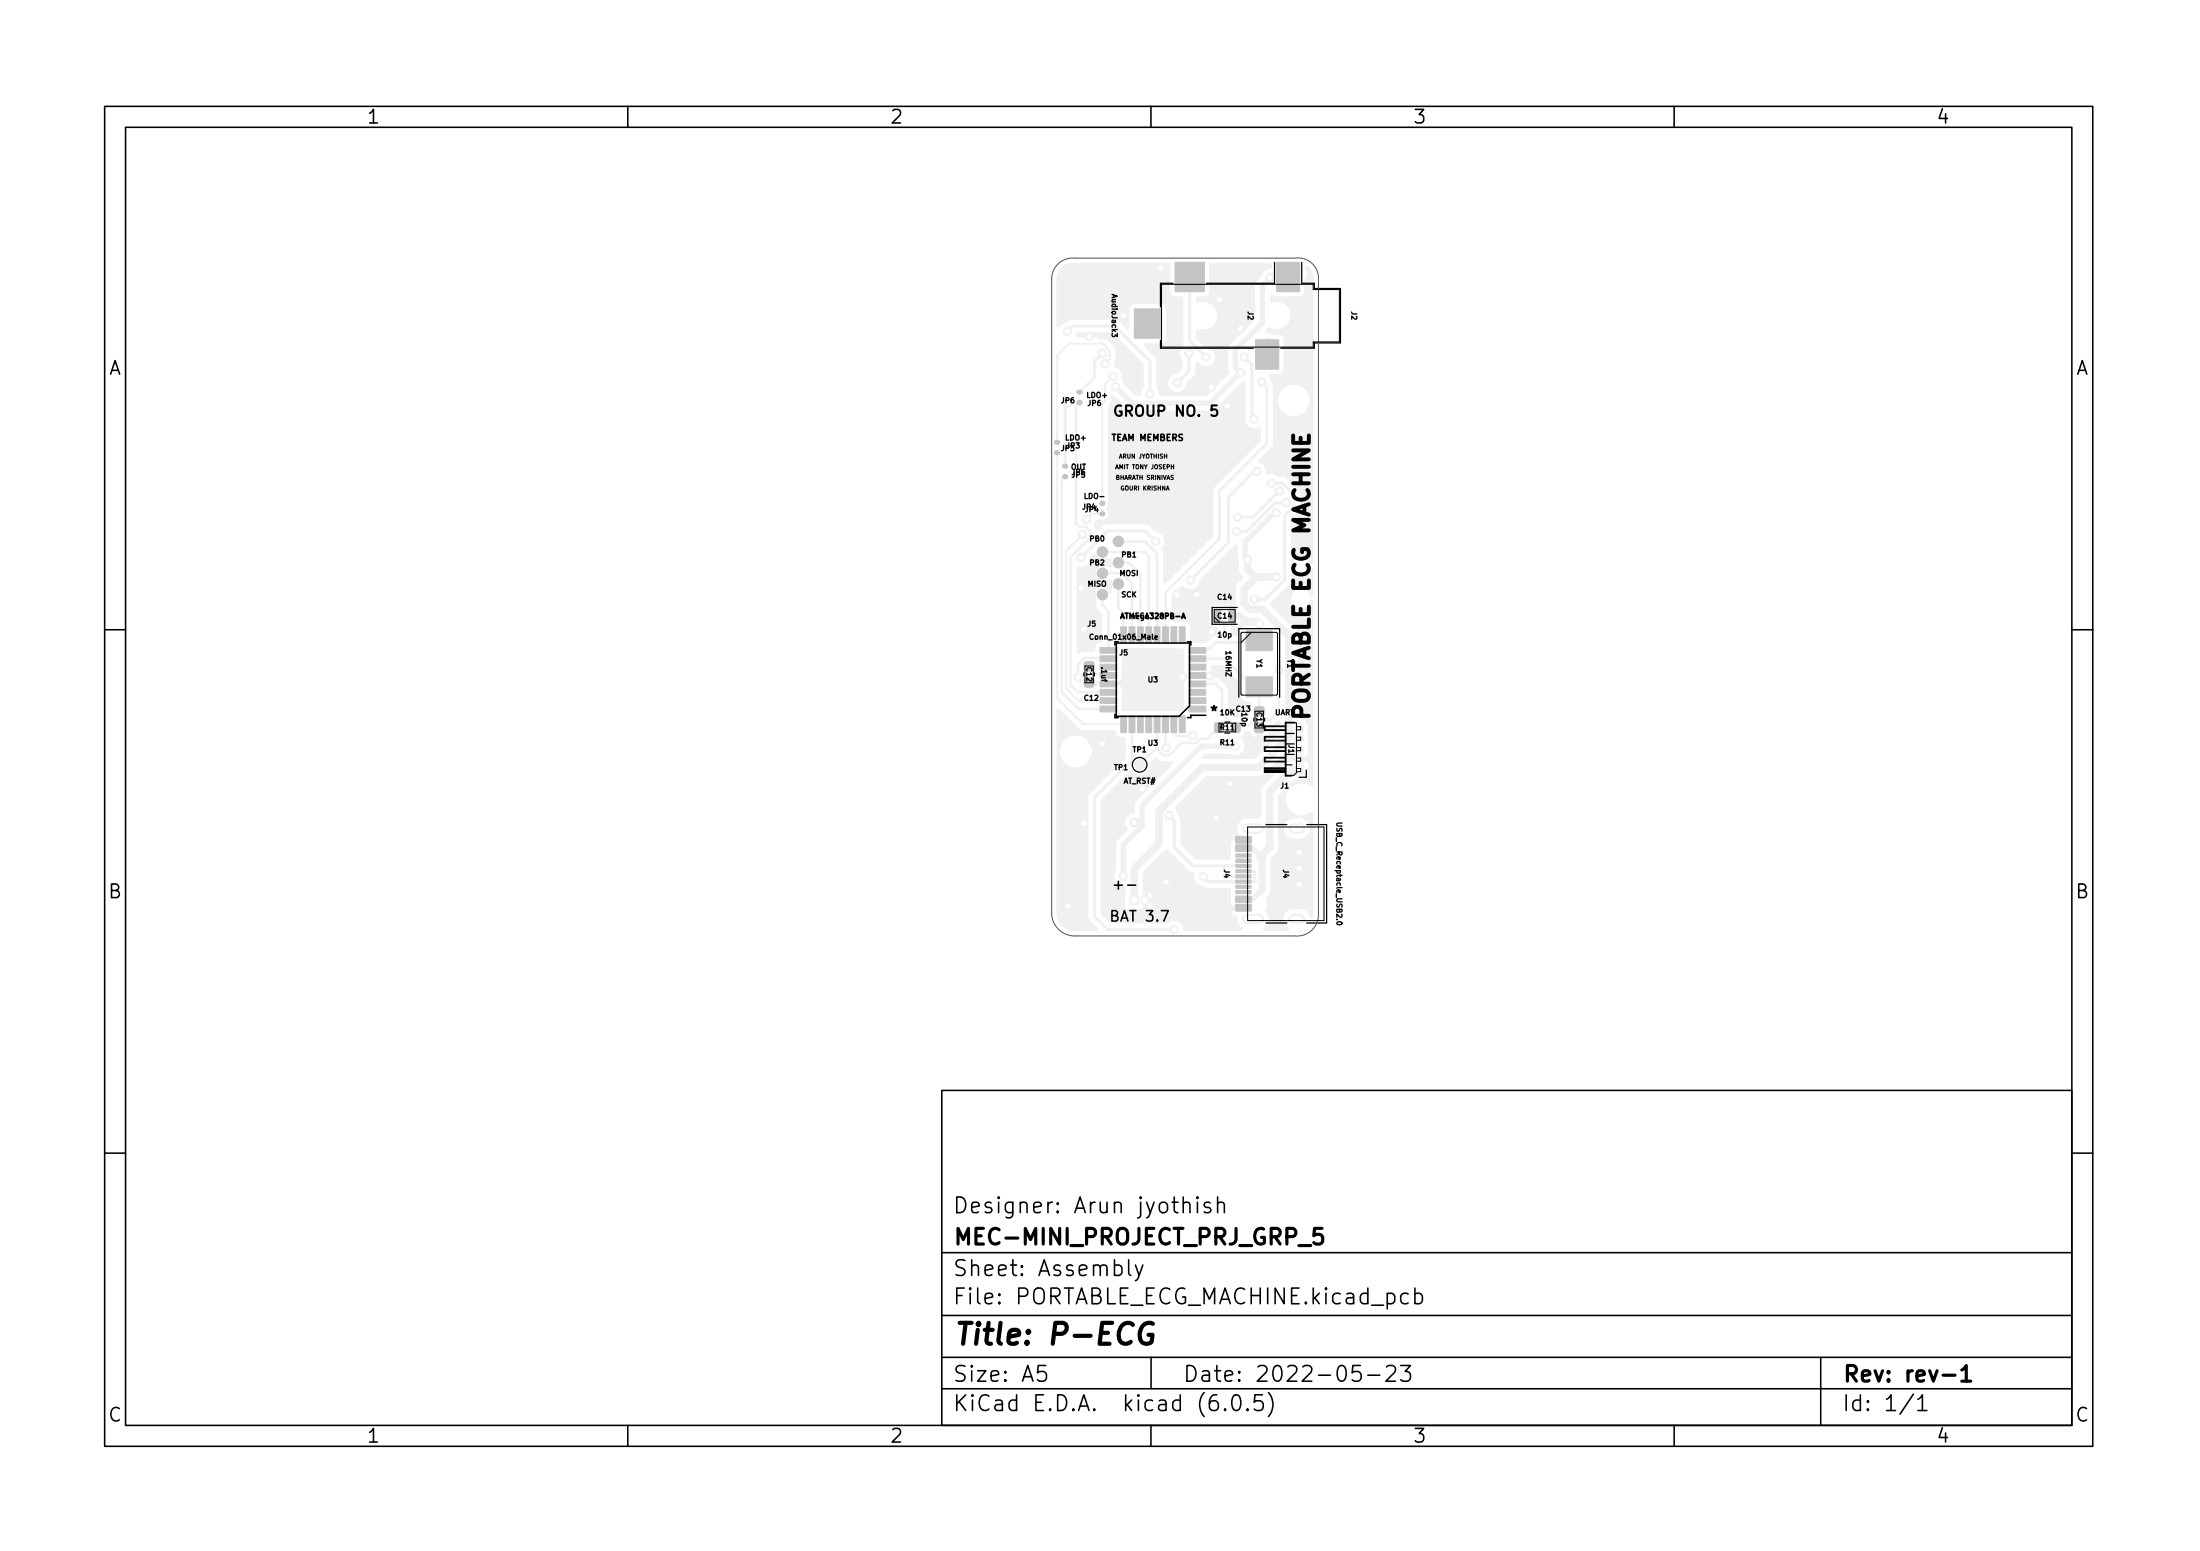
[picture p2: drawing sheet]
<svg xmlns="http://www.w3.org/2000/svg" width="210mm" height="148mm" viewBox="0 0 210 148" stroke-linecap="round" stroke-linejoin="round" font-family="sans-serif">
<g fill="#f0f0f0" stroke="#f0f0f0" stroke-width=".1">
<path d="M108 85.6h.8v.8h-.8z"/>
<path d="M118.1 86.4h1.5v.6h-1.5z"/>
<path d="M118.1 85.6h1.5v.6h-1.5z"/>
<path d="M118.1 84.6h1.5v.3h-1.5z"/>
<path d="M118.1 83.6h1.5v.3h-1.5z"/>
<path d="M118.1 83.1h1.5v.3h-1.5z"/>
<path d="M118.1 82.1h1.5v.3h-1.5z"/>
<path d="M118.1 80.7h1.5v.6h-1.5z"/>
<path d="M118.1 79.9h1.5v.6h-1.5z"/>
<path d="M118.1 81.6h1.5v.3h-1.5z"/>
<path d="M118.1 82.6h1.5v.3h-1.5z"/>
<path d="M118.1 84.1h1.5v.3h-1.5z"/>
<path d="M118.1 85.1h1.5v.3h-1.5z"/>
<path d="M119.1 60.3h2.5v1.9h-2.5z"/>
<path d="M119.1 64.7h2.5v1.9h-2.5z"/>
<path d="M123.7 73.1h.9v.9h-.9z"/>
<path d="M103.7 64.8l.1-.1 .7 .1 .1 .2-.1 .6h-.2h-.6l-.1-.2z"/>
<path d="M103.7 63.3l.1-.1 .7 .1 .1 .1-.1 .6-.2 .1-.6-.1-.1-.1z"/>
<path d="M117.8 69.1h.7v.8h-.7z"/>
<path d="M116.1 69.1h.7v.8h-.7z"/>
<path d="M119.9 67.6l.2-.1 .7 .1v.1v.6l-.2 .1-.7-.1v-.1z"/>
<path d="M119.9 69.1h.2h.7v.2v.6l-.2 .1-.7-.1v-.2z"/>
<path d="M113.6 67.5h1.6v.5h-1.6z"/>
<path d="M113.6 66.7h1.6v.5h-1.6z"/>
<path d="M113.6 65.9h1.6v.5h-1.6z"/>
<path d="M113.6 65.1h1.6v.5h-1.6z"/>
<path d="M113.6 64.3h1.6v.5h-1.6z"/>
<path d="M113.6 63.5h1.6v.5h-1.6z"/>
<path d="M113.6 62.7h1.6v.5h-1.6z"/>
<path d="M113.6 61.9h1.6v.5h-1.6z"/>
<path d="M112.7 59.9h.6v1.6h-.6z"/>
<path d="M111.9 59.9h.6v1.6h-.6z"/>
<path d="M111.1 59.9h.6v1.6h-.6z"/>
<path d="M110.3 59.9h.6v1.6h-.6z"/>
<path d="M109.5 59.9h.6v1.6h-.6z"/>
<path d="M108.7 59.9h.6v1.6h-.6z"/>
<path d="M107.9 59.9h.6v1.6h-.6z"/>
<path d="M107.1 59.9h.6v1.6h-.6z"/>
<path d="M105.1 61.9h1.6v.5h-1.6z"/>
<path d="M105.1 62.7h1.6v.5h-1.6z"/>
<path d="M105.1 63.5h1.6v.5h-1.6z"/>
<path d="M105.1 64.3h1.6v.5h-1.6z"/>
<path d="M105.1 65.1h1.6v.5h-1.6z"/>
<path d="M105.1 65.9h1.6v.5h-1.6z"/>
<path d="M105.1 66.7h1.6v.5h-1.6z"/>
<path d="M105.1 67.5h1.6v.5h-1.6z"/>
<path d="M107.1 68.4h.6v1.6h-.6z"/>
<path d="M107.9 68.4h.6v1.6h-.6z"/>
<path d="M108.7 68.4h.6v1.6h-.6z"/>
<path d="M109.5 68.4h.6v1.6h-.6z"/>
<path d="M110.3 68.4h.6v1.6h-.6z"/>
<path d="M111.1 68.4h.6v1.6h-.6z"/>
<path d="M111.9 68.4h.6v1.6h-.6z"/>
<path d="M112.7 68.4h.6v1.6h-.6z"/>
<path d="M116 58.3h.6v1.1h-.6z"/>
<path d="M117.4 58.3h.6v1.1h-.6z"/>
<path d="M120 32.5h2.2v2.8h-2.2z"/>
<path d="M122 25.1h2.2v2.8h-2.2z"/>
<path d="M112.3 25.1h2.8v2.8h-2.8z"/>
<path d="M108.4 29.5h2.6v2.8h-2.6z"/>
<path d="M101 67.8h.2l1.9 1.8 .3 .2h3.1a.79 .79 0 0 0 .6 .7h.4l.1 .1-.1 1.8-3.4 3.4-.1 .3v11.5l.1 .3 .8 .8v.1l-.1 .1h-2.1a1.67 1.67 0 0 1-1.7-1.7v-15.2a.13 .13 0 0 1 .1-.1 .13 .13 0 0 1 .2 .1 1.56 1.56 0 0 0 2.3 1.1 1.56 1.56 0 0 0 .1-2.6 1.56 1.56 0 0 0-2.4 1l-.1 .2h-.2z"/>
<path d="M123.5 54.9l.1-.1 .5 .3h.5l.4-.2 .3-.5h.2v2.5a.25 .25 0 0 1-.3-.2l-.5-.4-.7-.1-.4 .4-.2 .5v.4l.2 .3 .5 .3 .7-.1 .3-.3 .2-.3h.1l.1 .1v17.5l-.1 .1-.7-.3h-.7l-.6 .4-.5 .6a1.6 1.6 0 0 0 1.3 2.1v.2l-1 .1a1.01 1.01 0 0 0-.6 1.1 1.01 1.01 0 0 0 1 .9h.7l.4-.1a1.03 1.03 0 0 0 .5-1.1 1.03 1.03 0 0 0-.8-.9v-.2h.4l.6-.3 .1 .1v9.9a.13 .13 0 0 1-.1 .1 .13 .13 0 0 1-.2-.1l-.1-.4-.5-.3-1-.1a1.01 1.01 0 0 0-.9 .7 1.01 1.01 0 0 0 .4 1.1l.1 .2-.1 .1h-2.3v-.2l.2-.2a1.01 1.01 0 0 0 0-1.4l-.1-.2 .2-.6-.1-.5 .4-.4 .1-.4v-2.9l.5-.6 .2-.5v-5l1.5-1.5h1l.3-.3v-1.4l-.3-.2a.17 .17 0 0 1-.2-.2 .17 .17 0 0 1 .3-.1h.2v-.3a1.15 1.15 0 0 0 0-1l.1-.2v-.5a.43 .43 0 0 1 0-.5v-.4l-.2-.4-.3-.2-.5-.2-.1-.1v-8l-.2-.4-2.4-2.3 .1-.2 1.8-1.8 .1-.3z"/>
<path d="M105.3 76.4l2.7-2.7h.2a1.04 1.04 0 0 0 1.2 .3 1.04 1.04 0 0 0 .6-1.1l.5-.5 .5 .4h.8a.2 .2 0 0 1 .2 0 .2 .2 0 0 1 .1 .2l-3.5 3.4-.2 .4v.8l-.4 .2a.91 .91 0 0 0-.3 1.3v.2l-.9 .9-.2 .3v2.7a.92 .92 0 0 0 0 1 .92 .92 0 0 0 .9 .4v.1v.8v1.2l.4 .2h1.2l.2-.4v-3.2l2.1-2.1a.24 .24 0 0 1 .3 .2l1.9 1.8 .5 .2a1.1 1.1 0 0 0 .8 1.2l.5 .3h2.1l.1 .9h-7.3l-.3-.5-.3-.2v.6l7.9 .1v.5h-7.9v.6l.3-.2 .3-.4h7.3v.2l.5 .3v.2h-.5v.1a.67 .67 0 0 0 .6 .5 1.23 1.23 0 0 0 .6 1.2l-.2 .1h-5.4a.94 .94 0 0 0-1.4-.9l-.3 .2h-5.3l-.9-.9z"/>
<path d="M112.4 77.1l2.9-2.9 5.3-.1 .3-.2 2.1-2.1a.29 .29 0 0 1 .3 .4v.1h.3a.17 .17 0 0 1 .2 .1 .17 .17 0 0 1-.2 .2l-.5 .2-.3 .1-2.2 2.3-.1 .4v2.5l-1.7 .1a1.05 1.05 0 0 0-.6 1.1 .67 .67 0 0 0-.6 .7h.4a.13 .13 0 0 1 .1 .1 .13 .13 0 0 1-.1 .1l-.4 .3-.1 1.5h-3.3l-1.3-1.3v-2.4l-.6-1.1z"/>
<path d="M115.1 72.1l2.4-.1 .4 .2a.91 .91 0 0 0 1-.5 .91 .91 0 0 0-.2-1.1l-.1-.2 .3-.2 .2-.3a.32 .32 0 0 1 .4 .3l.3 .2 .3 .1v-1.1h1.4l.6-.5h.2v.9h-1.7v.7a.72 .72 0 0 0 .7-.7h1v.2l-2.4 2.4-4.9 .1-.1-.2z"/>
<path d="M115.8 63.6h1l1.8 1.7v1.5l.2 .2 .7 .1-.1 .5v.7l-.3 .3h-.4l-.6-.1-.6-.6-.1-2-.1-.3-.8-.8-.9-.1a.17 .17 0 0 1-.1-.1 .17 .17 0 0 1 .1-.2l.1-.1z"/>
<path d="M107.3 62h5.8v.1v2.2a.26 .26 0 0 1 .3 .2 .26 .26 0 0 1-.2 .3l-.1 2.9-.1 .2h-5.7l-.1-.2v-2.1a.26 .26 0 0 1-.2-.2 .26 .26 0 0 1 .2-.3z"/>
<path d="M103.9 65l.6-.1 .2 .2a.19 .19 0 0 1 .2 .3 .19 .19 0 0 1-.3 .1l-.7-.1-.1-.3z"/>
<path d="M103 54.2v-.1a.95 .95 0 0 0 1.2-.7l.1-.2 .2-.2h.2a.71 .71 0 0 0 .9 .4h.6v.6l-.1 .1h-.5a.7 .7 0 0 0-.9 .7 .7 .7 0 0 0 .9 .6h.5l.1 .1v1v.1l-.2-.1a.71 .71 0 0 0-1-.3 .71 .71 0 0 0-.3 .9l.1 1 .5 .6v2.6a.81 .81 0 0 0-.7 .5v.4h-1.1l-.4 .3-.1-.1z"/>
<path d="M112.1 56.8l.9-.8 .7 .3h.4l.3-.2 .2-.3 .1-.4 3.3-3.3a.13 .13 0 0 1 .1-.1 .13 .13 0 0 1 .1 .2v1.1l.2 .5v.7l.3 .7-.5 .5-.1 .4-.1 2.5h.6l.3 .3 .4 .1 1 .1 .4 .3h-2.1l-.1-.3h-.5v.8l.4-.1 .2-.4h2.1l.1 .3h-.1l-1.7 .1-.4 .2-.1 .7h-.7l-.1-.1v-1.1l-.2-.5v-1.2h-.2a.39 .39 0 0 1-.5 0h-.9l-.3 .2-.1 1.4a.6 .6 0 0 0 .8 .5l.1 .1v.6l-.5 .2-.6 .5h-1.5v-.1v-1.4l-.2-.3-.2-.1-1.4-.1z"/>
<path d="M106.2 37.9h.3l1.2 1.2 .3 .2h7.8l.4-.3 2.5-2.5h.2l.1 .1v3.1a.96 .96 0 0 0 .3 1 .96 .96 0 0 0 1.1 .1v.2v1.1l-4.5 4.5v4.6l-4.5 4.5-.2-.1v-2.7l-.1-.5a.95 .95 0 0 0 .2-1 .95 .95 0 0 0-.9-.6l-.6-.6-.3-.1-3.7-.1-.3 .2-.3 .3a.26 .26 0 0 1-.3 .1 .26 .26 0 0 1-.2-.3l-.1-.2 .3-.4a.98 .98 0 0 0 .9-.2 .76 .76 0 0 0 0-.9l.2-.5v-9.3l.2-.4z"/>
<path d="M121.5 28.2h.1l.4 .2 2.5-.1 .2-.3v-1.2a.96 .96 0 0 0 0-1.2 .13 .13 0 0 1 .1-.1 .13 .13 0 0 1 .1-.1 1.45 1.45 0 0 1 .6 1.3v11.6h-.3a1.57 1.57 0 0 0-1.7-1.6h-.1a1.56 1.56 0 0 0-1.3 1.7 1.56 1.56 0 0 0 1.6 1.4 1.56 1.56 0 0 0 1.5-1.5h.3v15.6a.25 .25 0 0 1-.3-.2l-.3-.3-.4-.2h-.5l-.4 .3-.2-.1v-3.8l.8-.8 .1-.3v-1.3l-.1-.3-1.3-1.3-.7-.1-.6-.2h-.4l-.2-.1a1.06 1.06 0 0 0-.7-1.1l.1-.1 1.2-1.2 .1-.3v-5.6l-.4-1.1 1.2-.1 .2-.4v-3.1l-.4-.2h-.6l-.4-.2a.2 .2 0 0 1-.2 0 .2 .2 0 0 1-.1-.3l.3-.2 .5 .2h.3a1.38 1.38 0 0 0 1.2-1.7 1.38 1.38 0 0 0-1.8-.9l-.1-.1z"/>
<path d="M102.9 31.8h3.3l3 2.9v2.3l-.3 .7h-.4l-1-.9-.1-.2a.62 .62 0 0 1-.1-.7 .9 .9 0 0 0-.7-.8l-.1-.2 .2-.6-.1-1-.6-.8-.3-.1h-.6l-.6-.3-.4 .1h-1.2l-.1-.1z"/>
<path d="M101.4 25.6a1.55 1.55 0 0 1 1.4-.4h8.9l.1 .1 .1 2.8 .3 .3h.7l.1 .1 .1 4.5a.95 .95 0 0 0-.1 1.4v.8l-.6 .5a.92 .92 0 0 0-.8 1 .92 .92 0 0 0 1 .8 .92 .92 0 0 0 .9-.9l.7-.9 .1-1a.13 .13 0 0 1 .1-.1 .13 .13 0 0 1 .1 .1 .92 .92 0 0 0 1.6-.2 .92 .92 0 0 0-.8-1.3l-.9-1v-.7h.7a1.38 1.38 0 0 0 1.2-1.7 1.38 1.38 0 0 0-1.9-.9v-.1v-.4h.8l.3-.2 .1-.2 .1-2.8h5.7l.1 .1-.1 .3a.99 .99 0 0 0-.9 .8l-.4 .4-.2 .3v3.4l-2.4 2.4-.2 .3v2l.1 .5-2 2-4.5 .1-.1-.1-.1-.4-.1-.3-.1-2.7-.1-.2-1.1-1.1 .2-.2h1.6l.4-.2v-3.1l-.1-.4-.3-.1-2.9 .1-.3 .3v1.9l-.1 .1h-.1l-.7-.8-.4-.1h-4.2l-.8 .4-.4 .3h-.1l-.1-.1v-4.5l.2-.6z"/>
<circle cx="109.4" cy="86" r=".42"/>
<circle cx="124.2" cy="72.6" r=".42"/>
<circle cx="124.2" cy="71.6" r=".42"/>
<circle cx="124.2" cy="70.6" r=".42"/>
<circle cx="124.2" cy="69.6" r=".42"/>
<circle cx="105.4" cy="56.8" r=".5"/>
<circle cx="106.9" cy="55.8" r=".5"/>
<circle cx="105.4" cy="54.8" r=".5"/>
<circle cx="106.9" cy="53.8" r=".5"/>
<circle cx="105.4" cy="52.7" r=".5"/>
<circle cx="106.9" cy="51.7" r=".5"/>
<circle cx="108.9" cy="73.1" r=".5"/>
<circle cx="104.1" cy="32.1" r=".4"/>
<circle cx="120.3" cy="59.6" r=".4"/>
<circle cx="116.3" cy="78.1" r=".4"/>
<circle cx="115.8" cy="37" r=".4"/>
<circle cx="103.3" cy="56.2" r=".4"/>
<circle cx="122.1" cy="69.5" r=".4"/>
<circle cx="112.5" cy="56.8" r=".4"/>
<circle cx="124.2" cy="81.4" r=".4"/>
<circle cx="118.6" cy="31.4" r=".4"/>
<circle cx="110.9" cy="25.6" r=".4"/>
<circle cx="116.5" cy="28.6" r=".4"/>
<circle cx="107.4" cy="30.1" r=".4"/>
<circle cx="113" cy="64.7" r=".4"/>
<circle cx="115.6" cy="64.6" r=".4"/>
<circle cx="124.2" cy="84.5" r=".4"/>
<circle cx="124.2" cy="83" r=".4"/>
<circle cx="117.6" cy="74.8" r=".4"/>
<circle cx="117.3" cy="38.8" r=".4"/>
<circle cx="103.6" cy="60.1" r=".4"/>
<circle cx="102.1" cy="86.5" r=".4"/>
<circle cx="114.4" cy="56.8" r=".4"/>
<circle cx="105.4" cy="71" r=".4"/>
<circle cx="103.6" cy="78.6" r=".4"/>
<circle cx="111.5" cy="84.2" r=".4"/>
<circle cx="109.2" cy="75.3" r=".4"/>
<circle cx="115.8" cy="60.4" r=".4"/>
<circle cx="118.6" cy="35.6" r=".4"/>
<circle cx="121.4" cy="26.5" r=".4"/>
<circle cx="106.6" cy="36.9" r=".4"/>
<circle cx="111.7" cy="77.9" r=".4"/>
<circle cx="115" cy="83.7" r=".4"/>
<circle cx="122.2" cy="64" r=".4"/>
<circle cx="119.2" cy="53.5" r=".4"/>
<circle cx="122" cy="49" r=".4"/>
<circle cx="122" cy="55.1" r=".4"/>
<circle cx="105.3" cy="33.8" r=".4"/>
<circle cx="102.1" cy="38.5" r=".4"/>
<circle cx="124" cy="26.2" r=".4"/>
<circle cx="103" cy="64.7" r=".4"/>
<circle cx="121.1" cy="32.7" r=".4"/>
<circle cx="115.3" cy="34.1" r=".4"/>
<circle cx="118.9" cy="34.1" r=".4"/>
<circle cx="119.8" cy="40" r=".4"/>
<circle cx="113.6" cy="33.7" r=".4"/>
<circle cx="112.5" cy="36.6" r=".4"/>
<circle cx="107.4" cy="83.7" r=".4"/>
<circle cx="108.4" cy="78.6" r=".4"/>
<circle cx="118.1" cy="71.3" r=".4"/>
<circle cx="103.3" cy="53.3" r=".4"/>
<circle cx="110.4" cy="51.7" r=".4"/>
<circle cx="109.9" cy="37.6" r=".4"/>
<circle cx="102" cy="31.7" r=".4"/>
<circle cx="111.5" cy="71.4" r=".4"/>
<circle cx="114" cy="70.3" r=".4"/>
<circle cx="112.2" cy="88.8" r=".4"/>
<circle cx="120.6" cy="36.5" r=".4"/>
<circle cx="122.3" cy="46.9" r=".4"/>
<circle cx="118.3" cy="49.4" r=".4"/>
<circle cx="118.2" cy="50.8" r=".4"/>
<circle cx="122.9" cy="48" r=".4"/>
<circle cx="119.9" cy="57.3" r=".4"/>
<circle cx="121.5" cy="46.2" r=".4"/>
<circle cx="113.8" cy="55.4" r=".4"/>
<circle cx="120.1" cy="45" r=".4"/>
<circle cx="103.8" cy="49.6" r=".4"/>
<circle cx="103.5" cy="51.1" r=".4"/>
<circle cx="105.6" cy="34.7" r=".4"/>
<circle cx="106.4" cy="36" r=".4"/>
</g>
<path d="M119.2 79.2h1.1M123.6 79.2h.6M119.2 87.8h1.1M123.6 87.8h.6" fill="none" stroke="#f0f0f0" stroke-width="1"/>
<g fill="none" stroke="#f0f0f0" stroke-width=".5">
<path d="M103.1 37.5h.1M103.1 38.5h.1M121.4 26.5l-.7 .8v3.5l-2.6 2.6v1.7l.5 .5-2.9 2.9h-7.5l-1.6-1.6M101 42.2h.1M101 43.2h.1M101.7 45.5h.1M101.7 44.5h.1M105.3 49.1h.1M105.3 48.1h.1M120 55.1h2M122 49h-.2l-2.8 2.8v1.4l.2 .3M109.2 78.4h-.6l-.2 .2"/>
<path d="M117.8 79.4l.8 .8h.2M118.1 71.3h-3.3l-5.6 5.6v2l-1.8 1.8v3M118.8 86.7h-.9l-.3 .3M119.7 81l.7 .8M120.4 85.2l-.7 .7"/>
</g>
<path d="M119.2 53.5v.9l.8 .7h2M120 55.1l-1.1 1.2v1.3l.6 .6h1.1l2.6 2.5v9.7l-2.9 2.9h-5.4l-4.1 4.2v3.1l-2.4 2.4v2.8M124.2 73.6h-.8l-2 2v5.3l-1 1M120.4 81.8l.2 .2v3l-.2 .2" fill="none" stroke="#f0f0f0" stroke-width=".7"/>
<g fill="none" stroke="#f0f0f0" stroke-width=".3">
<path d="M102 31.7l.5-.6h4l3.4 3.4v3.1M102.1 38.5l-.3 .3v5.7M113.6 33.7v1.8l-1.1 1.1M113.7 26.5v6.1l1.6 1.5M118.9 34.1l.8 .8v5l.1 .1M101.8 44.5h.1M105.6 51h.1M110.4 51.7l-1-1h-3.5l-2.6 2.6M117 59.5v1.9M120.1 45h-.2l-2.5 2.5v4.3l-3.6 3.6M121.5 46.2h1.1l1.1 1.1M122.3 46.9l-2.5 2.5h-1.5"/>
<path d="M122.9 48h-1l-2.8 2.8h-.9M123.7 48.4l-.9 .9v6.1l-1.9 1.9h-1M111.7 77.9l.5 .5v2.5l1.8 1.8h4.8M120.3 61.2l-.1 .2h-4l-.7 .6h-1l-.1 .1M115 83.7l.5 .5h4.4M117 83.7h1.8M117.1 82.7v1M118.8 85.9h.9M118.8 81h.9M118.8 83.2h1.1M119.9 83.2h.1M119.9 84.2h.1"/>
<path d="M119.9 83.2v1"/>
</g>
<g fill="none" stroke="#f0f0f0" stroke-width=".25">
<path d="M103.2 38.5l-.4 .3v11.2l.4 .3h.6l.4 .5v.6l-1.9 1.8v12.2l.7 .7h2.9M105.3 33.8l-.7 .7v1.5l-1.5 1.5M120.6 36.5l.5 .5v5.4l-4.6 4.5v4.6l-5.1 5.1v4.1M101.8 45.5l-.3 .4v20.2l1.6 1.6h2.8M105.4 56.8v1l.5 .6v3.7M105.4 54.8h1.8l1 1v4.9M105.4 52.7h4l.4 .4v7.6M106.9 51.7h2.5l1.2 1.2v7.8M106.9 55.8v2.3l.5 .5v2.1M106.9 53.8h1l1.1 1v5.9M116.3 58.8l.7 .7M104.1 63.6l.9 .9h.9"/>
<path d="M105.9 62.9h-2.3l-.6 .5v1.3M108.2 69.2v3.4l-3.6 3.6v11.3l1.3 1.3h6.3M110.6 69.2v2.4l.6 .5h.6l1.1-1.1h1.4l.4-.4h.7l1.1-1.1M110.6 71.4l-1.7 1.7M111.4 69.2v2.1l.1 .1M112.2 69.2v.9l.2 .2h1.6M113 64.7h-5.5l-.6 .6h-2l-.1-.1h-.7M114.4 64.5l1.2 .1M114.4 65.3h1.8l.6 .6v2.3l1.3 1.3 .3-.3M114.4 62.9h2.6M117 62.9l2.7 2.7h.6v2.4M122.2 64v3.9l-.8 .8h-1.5l-.5 .5"/>
</g>
<path d="M105.6 34.7l.4-.4v-.8l-.6-.7h-3.2l-1.2 1.1v8.3M106.4 36l-.8 .7v1.6l-.3 .2v9.6M101 43.2v23.5l2.5 2.5h3.9M101 45.1h.1M101 41.7h.1M103.5 51.1l-1.6 1.5v13.2l1.1 1.1h2.9M105.3 49.1h-.9l-.6 .5" fill="none" stroke="#f0f0f0" stroke-width=".2"/>
<g fill="#fff" stroke="#fff" stroke-width=".1">
<circle cx="104.1" cy="32.1" r=".2"/>
<circle cx="120.3" cy="59.6" r=".2"/>
<circle cx="116.3" cy="78.1" r=".2"/>
<circle cx="115.8" cy="37" r=".2"/>
<circle cx="103.3" cy="56.2" r=".2"/>
<circle cx="122.1" cy="69.5" r=".2"/>
<circle cx="112.5" cy="56.8" r=".2"/>
<circle cx="124.2" cy="81.4" r=".2"/>
<circle cx="118.6" cy="31.4" r=".2"/>
<circle cx="110.9" cy="25.6" r=".2"/>
<circle cx="116.5" cy="28.6" r=".2"/>
<circle cx="107.4" cy="30.1" r=".2"/>
<circle cx="113" cy="64.7" r=".2"/>
<circle cx="115.6" cy="64.6" r=".2"/>
<circle cx="124.2" cy="84.5" r=".2"/>
<circle cx="124.2" cy="83" r=".2"/>
<circle cx="117.6" cy="74.8" r=".2"/>
<circle cx="117.3" cy="38.8" r=".2"/>
<circle cx="103.6" cy="60.1" r=".2"/>
<circle cx="102.1" cy="86.5" r=".2"/>
<circle cx="114.4" cy="56.8" r=".2"/>
<circle cx="105.4" cy="71" r=".2"/>
<circle cx="103.6" cy="78.6" r=".2"/>
<circle cx="111.5" cy="84.2" r=".2"/>
<circle cx="109.2" cy="75.3" r=".2"/>
<circle cx="115.8" cy="60.4" r=".2"/>
<circle cx="118.6" cy="35.6" r=".2"/>
<circle cx="121.4" cy="26.5" r=".2"/>
<circle cx="106.6" cy="36.9" r=".2"/>
<circle cx="111.7" cy="77.9" r=".2"/>
<circle cx="115" cy="83.7" r=".2"/>
<circle cx="122.2" cy="64" r=".2"/>
<circle cx="119.2" cy="53.5" r=".2"/>
<circle cx="122" cy="49" r=".2"/>
<circle cx="122" cy="55.1" r=".2"/>
<circle cx="105.3" cy="33.8" r=".2"/>
<circle cx="124" cy="26.2" r=".2"/>
<circle cx="103" cy="64.7" r=".2"/>
<circle cx="121.1" cy="32.7" r=".2"/>
<circle cx="115.3" cy="34.1" r=".2"/>
<circle cx="118.9" cy="34.1" r=".2"/>
<circle cx="119.8" cy="40" r=".2"/>
<circle cx="113.6" cy="33.7" r=".2"/>
<circle cx="112.5" cy="36.6" r=".2"/>
<circle cx="107.4" cy="83.7" r=".2"/>
<circle cx="108.4" cy="78.6" r=".2"/>
<circle cx="118.1" cy="71.3" r=".2"/>
<circle cx="103.3" cy="53.3" r=".2"/>
<circle cx="110.4" cy="51.7" r=".2"/>
<circle cx="109.9" cy="37.6" r=".2"/>
<circle cx="102" cy="31.7" r=".2"/>
<circle cx="111.5" cy="71.4" r=".2"/>
<circle cx="114" cy="70.3" r=".2"/>
<circle cx="112.2" cy="88.8" r=".2"/>
<circle cx="120.6" cy="36.5" r=".2"/>
<circle cx="122.3" cy="46.9" r=".2"/>
<circle cx="118.3" cy="49.4" r=".2"/>
<circle cx="118.2" cy="50.8" r=".2"/>
<circle cx="122.9" cy="48" r=".2"/>
<circle cx="119.9" cy="57.3" r=".2"/>
<circle cx="121.5" cy="46.2" r=".2"/>
<circle cx="113.8" cy="55.4" r=".2"/>
<circle cx="120.1" cy="45" r=".2"/>
<circle cx="103.8" cy="49.6" r=".2"/>
<circle cx="103.5" cy="51.1" r=".2"/>
<circle cx="105.6" cy="34.7" r=".2"/>
<circle cx="106.4" cy="36" r=".2"/>
<circle cx="102.8" cy="71.8" r="1.05"/>
<circle cx="102.8" cy="34.7" r="1.05"/>
<circle cx="124.4" cy="76.4" r="1.05"/>
<circle cx="123.6" cy="38.3" r="1.05"/>
<circle cx="108.4" cy="86" r=".25"/>
<circle cx="109.4" cy="86" r=".25"/>
<circle cx="120.3" cy="80.6" r=".33"/>
<circle cx="120.3" cy="86.4" r=".33"/>
<circle cx="124.2" cy="73.6" r=".25"/>
<circle cx="124.2" cy="72.6" r=".25"/>
<circle cx="124.2" cy="71.6" r=".25"/>
<circle cx="124.2" cy="70.6" r=".25"/>
<circle cx="124.2" cy="69.6" r=".25"/>
<circle cx="122" cy="30.2" r=".85"/>
<circle cx="115" cy="30.2" r=".85"/>
</g>
<path d="M119.2 79.2h1.1M123.6 79.2h.6M119.2 87.8h1.1M123.6 87.8h.6" fill="none" stroke="#fff" stroke-width=".6"/>
<g fill="#c4c4c4" stroke="#c4c4c4" stroke-width=".1">
<path d="M118.1 86.4h1.5v.6h-1.5z"/>
<path d="M118.1 85.6h1.5v.6h-1.5z"/>
<path d="M118.1 84.6h1.5v.3h-1.5z"/>
<path d="M118.1 83.6h1.5v.3h-1.5z"/>
<path d="M118.1 83.1h1.5v.3h-1.5z"/>
<path d="M118.1 82.1h1.5v.3h-1.5z"/>
<path d="M118.1 80.7h1.5v.6h-1.5z"/>
<path d="M118.1 79.9h1.5v.6h-1.5z"/>
<path d="M118.1 81.6h1.5v.3h-1.5z"/>
<path d="M118.1 82.6h1.5v.3h-1.5z"/>
<path d="M118.1 84.1h1.5v.3h-1.5z"/>
<path d="M118.1 85.1h1.5v.3h-1.5z"/>
<path d="M119.1 60.3h2.5v1.9h-2.5z"/>
<path d="M119.1 64.7h2.5v1.9h-2.5z"/>
<path d="M103.7 64.8l.1-.1 .7 .1 .1 .2-.1 .6h-.2h-.6l-.1-.2z"/>
<path d="M103.7 63.3l.1-.1 .7 .1 .1 .1-.1 .6-.2 .1-.6-.1-.1-.1z"/>
<path d="M117.8 69.1h.7v.8h-.7z"/>
<path d="M116.1 69.1h.7v.8h-.7z"/>
<path d="M119.9 67.6l.2-.1 .7 .1v.1v.6l-.2 .1-.7-.1v-.1z"/>
<path d="M119.9 69.1h.2h.7v.2v.6l-.2 .1-.7-.1v-.2z"/>
<path d="M113.6 67.5h1.6v.5h-1.6z"/>
<path d="M113.6 66.7h1.6v.5h-1.6z"/>
<path d="M113.6 65.9h1.6v.5h-1.6z"/>
<path d="M113.6 65.1h1.6v.5h-1.6z"/>
<path d="M113.6 64.3h1.6v.5h-1.6z"/>
<path d="M113.6 63.5h1.6v.5h-1.6z"/>
<path d="M113.6 62.7h1.6v.5h-1.6z"/>
<path d="M113.6 61.9h1.6v.5h-1.6z"/>
<path d="M112.7 59.9h.6v1.6h-.6z"/>
<path d="M111.9 59.9h.6v1.6h-.6z"/>
<path d="M111.1 59.9h.6v1.6h-.6z"/>
<path d="M110.3 59.9h.6v1.6h-.6z"/>
<path d="M109.5 59.9h.6v1.6h-.6z"/>
<path d="M108.7 59.9h.6v1.6h-.6z"/>
<path d="M107.9 59.9h.6v1.6h-.6z"/>
<path d="M107.1 59.9h.6v1.6h-.6z"/>
<path d="M105.1 61.9h1.6v.5h-1.6z"/>
<path d="M105.1 62.7h1.6v.5h-1.6z"/>
<path d="M105.1 63.5h1.6v.5h-1.6z"/>
<path d="M105.1 64.3h1.6v.5h-1.6z"/>
<path d="M105.1 65.1h1.6v.5h-1.6z"/>
<path d="M105.1 65.9h1.6v.5h-1.6z"/>
<path d="M105.1 66.7h1.6v.5h-1.6z"/>
<path d="M105.1 67.5h1.6v.5h-1.6z"/>
<path d="M107.1 68.4h.6v1.6h-.6z"/>
<path d="M107.9 68.4h.6v1.6h-.6z"/>
<path d="M108.7 68.4h.6v1.6h-.6z"/>
<path d="M109.5 68.4h.6v1.6h-.6z"/>
<path d="M110.3 68.4h.6v1.6h-.6z"/>
<path d="M111.1 68.4h.6v1.6h-.6z"/>
<path d="M111.9 68.4h.6v1.6h-.6z"/>
<path d="M112.7 68.4h.6v1.6h-.6z"/>
<path d="M116 58.3h.6v1.1h-.6z"/>
<path d="M117.4 58.3h.6v1.1h-.6z"/>
<path d="M120 32.5h2.2v2.8h-2.2z"/>
<path d="M122 25.1h2.2v2.8h-2.2z"/>
<path d="M112.3 25.1h2.8v2.8h-2.8z"/>
<path d="M108.4 29.5h2.6v2.8h-2.6z"/>
<circle cx="105.4" cy="56.8" r=".5"/>
<circle cx="106.9" cy="55.8" r=".5"/>
<circle cx="105.4" cy="54.8" r=".5"/>
<circle cx="106.9" cy="53.8" r=".5"/>
<circle cx="105.4" cy="52.7" r=".5"/>
<circle cx="106.9" cy="51.7" r=".5"/>
</g>
<path d="M103.1 37.5h.1M103.1 38.5h.1M101 42.2h.1M101 43.2h.1M101.7 45.5h.1M101.7 44.5h.1M105.3 49.1h.1M105.3 48.1h.1" fill="none" stroke="#c4c4c4" stroke-width=".5"/>
<path d="M104.8 48.4l-.2 .3h.4M128.3 78.6h-.4l-.1 .1 .1 .2h.4M127.8 88.1a.24 .24 0 0 1 .3-.1 .24 .24 0 0 1 .1 .3 .24 .24 0 0 1-.2 .1 .24 .24 0 0 1-.2-.3z" fill="none" stroke="#000" stroke-width=".13"/>
<g fill="none" stroke="#000" stroke-width=".12">
<path d="M110.9 32.5v.8h8.9M112.1 27.1h-1.2v2.2M121.8 25.1v2h-6.5M124.4 25.1v2h1.2v.5h2.5v5.2h-2.5v.5h-3.2M118.2 58h-2.4v1.6h2.4M103.6 64.3v.3M104.6 64.3v.3M117.1 70h.4M117.1 69h.4M118.4 66.6v-6.5h3.9v6.5M119.8 68.6v.3M120.8 73.7h2"/>
<path d="M120.8 73.6h2M120.8 73.5h2M120.9 68.6v.3M121 78.8h2M122.8 73.4h-2v.4h2M122.8 69.4h-2v.4h2M122.8 70.4h-2v.4h2M122.8 71.4h-2v.4h2M122.8 72.4h-2v.4h2M122.8 70.1h.9M122.8 72.1h.9M122.8 73.1h.7"/>
<path d="M122.8 71.1h.9M123.8 69h-1v5.1h.7M124.8 73.6v.7h-.6M124.9 78.8h1.9v9.4h-1.9M121 88.2h2"/>
<circle cx="108.9" cy="73.1" r=".7"/>
</g>
<g fill="none" stroke="#000" stroke-width=".15">
<path d="M10 10.2h190v128h-190zM12 12.2h186v124h-186zM60 10.2v2M110 10.2v2M160 10.2v2M10 60.2h2M106.6 68.2v.4h.3M106.6 61.3v.3M106.7 61.4h7v6l-1 1h-6zM113.5 61.3h.3v.3M115.2 68.3h-1.4v.3h-.3M198 60.2h2"/>
<path d="M10 110.2h2M90 104.2h108v32h-108zM90 119.7h108M113.1 115a.37 .37 0 0 1 .6 .1v.7M114.4 114.3v.1v.1l.1-.1-.1-.1v.2M114.4 114.8v1M115.7 114.9l-.4-.1-.2 .3 .1 .2 .5 .1v.2v.2h-.2h-.4M116.4 115a.37 .37 0 0 1 .6 .1v.7M116.4 114.3v1.5M198 110.2h2M60 136.2v2M90 132.7h108"/>
<path d="M90 129.7h108M90 125.7h108M99.9 130.4h-.7v.8l.2-.2 .5 .1 .1 .2-.1 .5-.2 .1h-.3l-.2-.1M107.9 120.3v1.3l.2 .2M108.5 120.8l.4 1M109.2 120.8l-.5 1.4-.2 .1M110 136.2v2M110 129.7v3M117.1 134.6l.1 .1h-.1h-.1l.1-.1v.1M117.9 133.3a.36 .36 0 0 1 .6 .2 .88 .88 0 0 1-.3 1.2 .38 .38 0 0 1-.4-.2 1.17 1.17 0 0 1 .1-1.2zM119.2 134.6l.1 .1h-.1v-.1v.1M120.7 133.2h-.8v.8l.2-.2 .5 .1 .1 .2v.5l-.3 .1h-.3l-.2-.1"/>
<path d="M121.2 133a1.72 1.72 0 0 1 0 2.3M130 130.4h-.7l-.1 .8 .2-.2 .5 .1 .2 .2-.1 .5-.2 .1h-.4l-.2-.1M130.7 131.4h1.2M132.5 130.6l.2-.2h.4a.41 .41 0 0 1 .2 .7l-.9 .8h1M133.9 130.4h.9l-.5 .6a.41 .41 0 0 1 .5 .3v.4l-.1 .2h-.6l-.2-.1M134.6 123.6l-.4-.1-.3 .3v.5l.1 .2h.2h.4M135.2 123.6l.5-.1 .2 .3v.5l-.1 .2h-.1h-.5M135.2 123v1.5M160 136.2v2M174 129.7v6.5M182.9 133.2l-1.3 1.9M183.3 133.7l.4-.5v1.5"/>
<path d="M183.3 134.7h.9"/>
</g>
<path d="M101.1 25.2a2.01 2.01 0 0 1 1.7-.5h21a1.95 1.95 0 0 1 2.2 2v60.7a2.04 2.04 0 0 1-2.2 2h-21a2.19 2.19 0 0 1-2.3-2.2v-60.5a2.01 2.01 0 0 1 .6-1.5z" fill="none" stroke="#575757" stroke-width=".1"/>
<path d="M126.3 117.3h-.7v.8l.2-.2 .5 .1 .1 .2-.1 .5-.2 .1h-.3l-.2-.1M185.7 131.4h1.1M187.5 130.9l.4-.5v1.5M187.5 131.9h.8" fill="none" stroke="#000" stroke-width=".3"/>
<path d="M110.2 126.5a.86 .86 0 0 0-1.3 .7 .76 .76 0 0 0 .2 .9 .76 .76 0 0 0 .9 .2l.1-.1v-.7h-.3" fill="none" stroke="#000" stroke-width=".4"/>
<g fill="none" stroke="#000" stroke-width=".1">
<path d="M111 27.2h14.5v.5h2.5v5h-2.5v.5h-14.5zM116 58.2h2v1.2h-2zM116 58.9l.5 .5M103.7 63.6v1.6M104.5 63.6v1.6M116.5 69.1h1.6v.8h-1.6M118.7 60.4h3.3l.1 .1v5.8l-.1 .1h-3.3l-.1-.1v-5.8zM119.2 79h7.3v8.9h-7.3zM119.6 60.4l-1 1M119.9 67.9v1.6M120.7 67.9v1.6M122.9 72.4h-2v.3h2"/>
<path d="M122.9 73.4h-2v.3h2M122.9 69.4h-2v.3h2M122.9 69.1h1v4.7l-.2 .3h-.8zM122.9 71.4h-2v.3h2M122.9 70.4h-2v.3h2M123.9 72.4h.4v.3h-.4M123.9 73.4h.4v.3h-.4M123.9 69.4h.4v.3h-.4M123.9 70.4h.4v.3h-.4M123.9 71.4h.4v.3h-.4"/>
</g>
<text font-size="2.8" x="91" y="128.5">Title: P-ECG</text>
<g font-size="2.1">
<text x="125.2" y="68.5" transform="rotate(-90 125.2 68.5)">PORTABLE ECG MACHINE</text>
<text x="91" y="118.9">MEC-MINI_PROJECT_PRJ_GRP_5</text>
<text x="91" y="115.9">Designer: Arun jyothish</text>
<text x="91" y="124.6">File: PORTABLE_ECG_MACHINE.kicad_pcb</text>
<text x="91" y="121.9">Sheet: Assembly</text>
<text x="91" y="134.8">KiCad E.D.A. kicad (6.0.5)</text>
<text x="91" y="132">Size: A5</text>
<text x="113" y="132">Date: 2022-05-23</text>
<text x="176" y="132">Rev: rev-1</text>
<text x="176" y="134.8">Id: 1/1</text>
</g>
<g font-size="1.8">
<text x="35" y="11.8">1</text>
<text x="85" y="11.8">2</text>
<text x="135" y="11.8">3</text>
<text x="185" y="11.8">4</text>
<text x="10.3" y="35.8">A</text>
<text x="198.4" y="35.8">A</text>
<text x="10.3" y="85.8">B</text>
<text x="198.4" y="85.8">B</text>
<text x="10.3" y="135.8">C</text>
<text x="35" y="137.8">1</text>
<text x="85" y="137.8">2</text>
<text x="135" y="137.8">3</text>
<text x="185" y="137.8">4</text>
<text x="198.4" y="135.8">C</text>
</g>
<g font-size="1.4">
<text x="106.9" y="39.8">GROUP NO. 5</text>
<text x="115.8" y="68.5">*</text>
<text x="106.3" y="88">BAT 3.7</text>
<text x="106.5" y="85">+ -</text>
</g>
<text font-size=".8" x="106.2" y="42.1">TEAM MEMBERS</text>
<g font-size=".7">
<text x="106.3" y="28.2" transform="rotate(90 106.3 28.2)">AudioJack3</text>
<text x="119.3" y="29.8" transform="rotate(90 119.3 29.8)">J2</text>
<text x="129.2" y="29.8" transform="rotate(90 129.2 29.8)">J2</text>
<text x="101.4" y="38.5">JP6</text>
<text x="103.9" y="38">LDO+</text>
<text x="104" y="38.8">JP6</text>
<text x="101.4" y="43.1">JP3</text>
<text x="101.9" y="42.1">LDO+</text>
<text x="101.9" y="42.8">JP3</text>
<text x="102.3" y="44.9">OUT</text>
<text x="102.5" y="45.4">JP5</text>
<text x="103.7" y="47.7">LDO-</text>
<text x="103.5" y="48.7">JP4</text>
<text x="104.2" y="51.7">PB0</text>
<text x="107.2" y="53.2">PB1</text>
<text x="104" y="59.8">J5</text>
<text x="104" y="56">MISO</text>
<text x="104.2" y="54">PB2</text>
<text x="107" y="55">MOSI</text>
<text x="107.2" y="57.1">SCK</text>
<text x="107.2" y="59.1">ATMEGA328PB-A</text>
<text x="116.4" y="57.3">C14</text>
<text x="116.4" y="59.1">C14</text>
<text x="103.8" y="63.8" transform="rotate(90 103.8 63.8)">C12</text>
<text x="104.4" y="61.1">Conn_01x06_Male</text>
<text x="105.3" y="63.8" transform="rotate(90 105.3 63.8)">.1uf</text>
<text x="107" y="62.6">J5</text>
<text x="109.7" y="65.2">U3</text>
<text x="116.4" y="60.9">10p</text>
<text x="117.1" y="62.3" transform="rotate(90 117.1 62.3)">16MHZ</text>
<text x="120.1" y="63" transform="rotate(90 120.1 63)">Y1</text>
<text x="123" y="63" transform="rotate(90 123 63)">Y1</text>
<text x="103.7" y="66.9">C12</text>
<text x="108.3" y="71.9">TP1</text>
<text x="109.7" y="71.2">U3</text>
<text x="116.7" y="71.2">R11</text>
<text x="116.7" y="68.3">10K</text>
<text x="116.7" y="69.8">R11</text>
<text x="118.2" y="68">C13</text>
<text x="118.7" y="68.1" transform="rotate(90 118.7 68.1)">10p</text>
<text x="120.1" y="68.1" transform="rotate(90 120.1 68.1)">C13</text>
<text x="121.8" y="68.3">UART</text>
<text x="123.2" y="71.2" transform="rotate(90 123.2 71.2)">J1</text>
<text x="106.5" y="73.6">TP1</text>
<text x="107.4" y="74.9">AT_RST#</text>
<text x="122.4" y="75.3">J1</text>
<text x="117" y="83.1" transform="rotate(90 117 83.1)">J4</text>
<text x="122.6" y="83.1" transform="rotate(90 122.6 83.1)">J4</text>
<text x="127.7" y="78.8" transform="rotate(90 127.7 78.8)">USB_C_Receptacle_USB2.0</text>
</g>
<g font-size=".6">
<text x="106.7" y="45.8">BHARATH SRINIVAS</text>
<text x="106.7" y="44.8">AMIT TONY JOSEPH</text>
<text x="107.1" y="43.8">ARUN JYOTHISH</text>
<text x="107.2" y="46.8">GOURI KRISHNA</text>
</g>
</svg>
